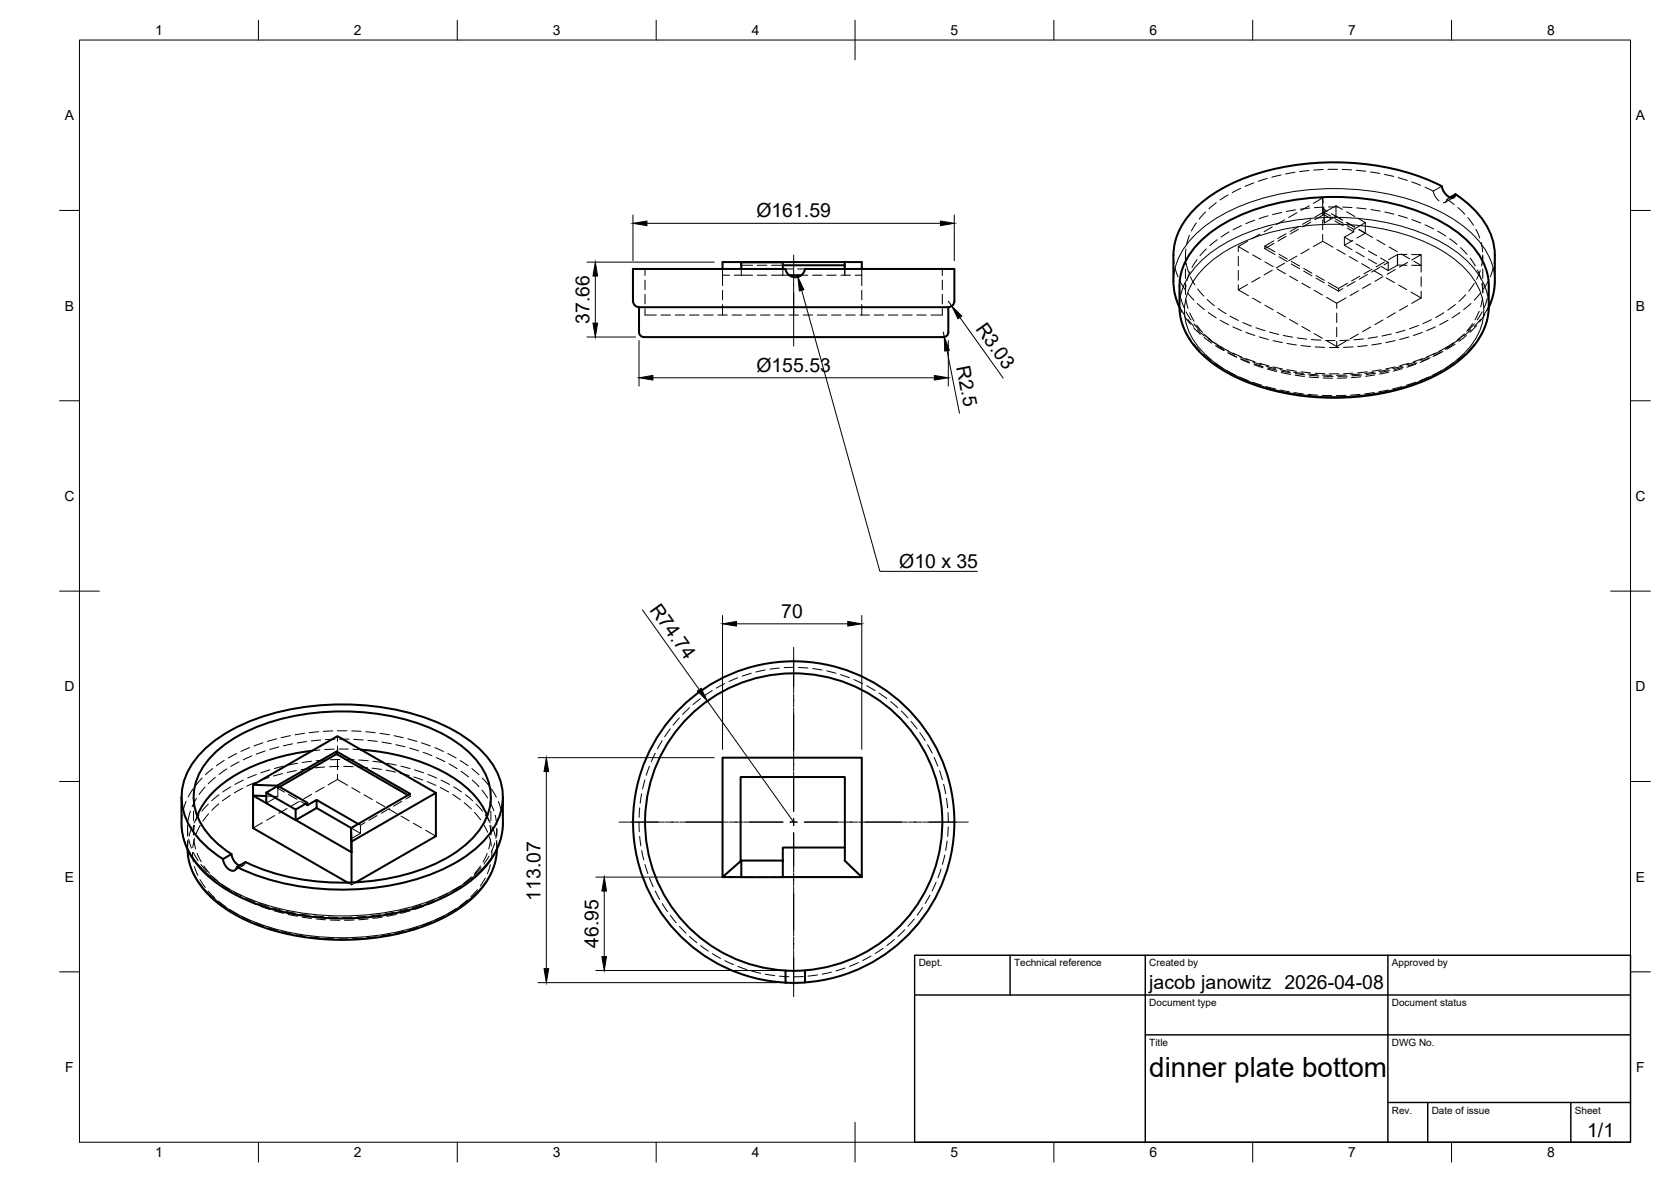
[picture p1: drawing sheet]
<svg xmlns="http://www.w3.org/2000/svg" width="420mm" height="297mm" viewBox="0 0 420 297" stroke-linecap="round" stroke-linejoin="round" font-family="sans-serif">
<!-- layer: Visible -->
<g fill="none" stroke="#000" stroke-width=".51">
<path d="M366 48.8l-.2 .6-.4 .3-1.1-.2-1.3-1.3-.5-1.3a60.2 60.2 0 0 0-32.7-5.9 52.9 52.9 0 0 0-26.1 8.7 19.1 19.1 0 0 0-8.6 12.9v8.9l.4 2.9 1.1 2.8M366 48.8l-1.4 .8M366 48.8a20.5 20.5 0 0 1 9.6 12.9l.3 2.4-.1 7.4-.4 2.9-1.1 2.8M160.7 77.2v6.3a1.49 1.49 0 0 0 1.9 1.2h74.6M160.7 77.2h77.7M160.7 77.2a1.55 1.55 0 0 1-1.5-1.5v-8.1h38.3l.7 1.3 .6 .5 .9 .3 1-.1 .7-.4 .7-.7 .3-.9h37.6v8.1a1.51 1.51 0 0 1-1.5 1.5M181.7 67.6v-1.7h35v1.7M186.4 65.9h10.4v1.7M186.4 65.9v1.7M196.8 66.7h15.6M198.5 69.2h3M212.4 65.9v1.7"/>
<path d="M238.4 77.2v6.3M302.3 60.2a42.9 42.9 0 0 1 22.4-9.8 62.2 62.2 0 0 1 35.4 4.2 26.8 26.8 0 0 1 12.7 11.1 13.8 13.8 0 0 1 1.6 6.2l-.1 5.1a17.9 17.9 0 0 1-7.8 13.9l-3.5 2.3-4.6 2.4-3.6 1.4-5.5 1.5-4.5 .8-5.1 .5-5.2 .2-5.6-.4-5.1-.7-5.2-1.2-4.9-1.6-3.8-1.7-4.3-2.6-2.5-2-2.2-2.2-2.1-2.9a14.6 14.6 0 0 1-2.2-7.7 22 22 0 0 1 .8-9.8 18.3 18.3 0 0 1 4.9-7zM238.5 83.5a1.26 1.26 0 0 1-1.3 1.2M63.6 197.2v10.9l23.8 13.7M67 199.2v2.7M69.9 197.5l7.4 4.2v.7l2.3-1.4v2.1l-5.2 3M69.9 197.5l-2.9 1.7 7.3 4.2 3-1.7M78.5 188.7a45 45 0 0 0-23.6 9.1 18.7 18.7 0 0 0-5.3 7.2M84.6 189.5v-.7l-14.8 8.6 .1 .1M84.6 188.8l18.5 10.7-14.8 8.6 .1 3.4 21.2-12.3-24.7-14.2-21.3 12.2 6.3 .2M84.6 189.5l-14.3 8.2M84.6 189.5l18 10.3"/>
<path d="M90.8 188.4a48.7 48.7 0 0 1 24.4 7.9 20.5 20.5 0 0 1 7.3 8.7M109.6 199.2v10.9l-20.1 11.6M181.7 190.4h35v30l-4.3-4.1v-21h-26.2v21h.2l-4.7 4.1zM45.6 200.3v6.6a18.4 18.4 0 0 0 7.7 14.1l3.8 2.7 4 2.1 4.9 1.9 4.4 1.3 4.6 .9 5.7 .7 3.9 .2 5.8-.1 5.3-.6 4.2-.7 4.5-1.2 4.2-1.4 3.9-1.8 4.5-2.6 2.7-2.2 2.7-2.7a16.8 16.8 0 0 0 4-10.6v-6.6M47.2 213.5a18.1 18.1 0 0 0 8 13.8l3.7 2.4 4.3 2.2 4.8 1.7 4.3 1.1 4 .8 5.5 .6 5.2 .1 4.7-.2 5.9-.8 4.4-1 4.1-1.3 4.6-1.9 3.8-2.1 2.7-1.9 2.9-2.6 2-2.5a15.1 15.1 0 0 0 2.8-8.4M56.1 215.9a21 21 0 0 1-10.2-13.3 15.6 15.6 0 0 1 5.1-13.9 43.2 43.2 0 0 1 22.7-10.6 64.6 64.6 0 0 1 38.6 4.5 27.1 27.1 0 0 1 12.4 10.8 14.6 14.6 0 0 1-2.4 17.2 38.6 38.6 0 0 1-19.3 10.8 66.2 66.2 0 0 1-41.3-2.5l-2.1-1M58.2 214.7l.7 1.7 .6 .7 .7 .4M58.2 214.7l-2.2 1.2 .3 1 .7 1.1 1 .7h1l.6-.8M58.2 214.6a19.6 19.6 0 0 1-9.2-11.3 14.1 14.1 0 0 1 4.4-13.5 40.1 40.1 0 0 1 22-10.1 60 60 0 0 1 34.9 4.2 24.7 24.7 0 0 1 11.7 10.5 13.4 13.4 0 0 1-2.2 15.1 35.6 35.6 0 0 1-18.5 10.4 60.5 60.5 0 0 1-39.6-3.3l-2.1 1.3M67 201.9l7.4 4.2M67 200.1l-3.4-.2 3.4 1.9M74.3 203.4v2.7"/>
<path d="M79.6 203.1l8.7 5 .1 6.1-14-8.1M79.6 201l10.5 6.1M88.4 211.5v10.3M186.4 216.3h10.4v4.1h-10.4zM212.4 213h-15.6v3.3M181.7 220.4h4.7M196.8 220.4h19.9M197.5 243.9h4.9v3h-4.9zM202.4 246.9a40.4 40.4 0 0 0 31.5-61.6 40.4 40.4 0 0 0-69.1 .7 40.4 40.4 0 0 0 32.7 60.9M202.4 243.8a37.4 37.4 0 0 0 28.9-57 37.4 37.4 0 0 0-63.9 .7 37.4 37.4 0 0 0 30.1 56.4"/>
</g>
<!-- layer: Hidden -->
<g fill="none" stroke="#000" stroke-width=".25">
<path d="M299.1 59.1l-.7 2.3M300.8 56l-1.2 2M303.1 53.3l-1.6 1.8M305.8 51l-1.8 1.5M308.8 49l-2 1.3M309 58.3l-2 1.3M312 47.3l-2.2 1.1M312.2 56.7l-2.2 1M315.3 46l-2.3 .8M315.4 55.3l-2.2 .9M316.8 58.8l-2.1 1.2M318.6 44.8l-2.2 .8"/>
<path d="M318.8 54.2l-2.2 .8M319.9 57l-2.1 1.2M322.1 44l-2.3 .5M322.3 53.4l-2.3 .5M323 55.3l-2.1 1.1M323.4 59.4l-2.1 1.2M323.4 58.7l-2.1 1.2M325.6 43.3l-2.3 .4M325.8 52.7l-2.4 .4M326.1 53.5l-2.1 1.2M326.5 57.6l-2.1 1.2M326.5 57l-2.1 1.2"/>
<path d="M329.2 42.8l-2.4 .3M329.2 51.7l-2.1 1.2M329.3 52.3l-2.3 .3M329.6 55.8l-2.1 1.2M329.6 55.2l-2.1 1.2M332.6 49.7v4.5M332.6 55.3v2.4M332.6 58.9v1.7M332.7 42.6l-2.4 .1M332.7 51l-.1-1.3-2.4 1.4M332.8 52.1l-2.3 .1M332.8 54.8l.2 1.2"/>
<path d="M332.8 52.1l.2 1.2M332.9 53.9l-2.3 1.3M332.9 53.3l-2.3 1.3M333 53.4l-.1-.1 .1 .7M333 54v2l2.9-1.6M333 53.4v.6M333 53.4l1.6 .9M333 54l1.6 .9M333.7 53.1l-1.1-.7 .1 1.2M334 52h2.4M334.8 53.7l1.1 .7M335.6 54.9l2.1 1.2"/>
<path d="M335.6 55.5l2.1 1.2M335.9 54.4l1.6 .9M335.9 54.3l1.6 1M335.9 54.3v.1M335.9 51.7v2.6M336.3 42.6h-2.4M337.5 42.6l2.4 .1M337.5 52.6l-1.6-.9-2.9 1.7M337.6 52l2.4 .2M338 59.6l1.9 1.1M338.6 55.9l2.1 1.2M338.6 53.2l2.1 1.2"/>
<path d="M338.7 57.3l1.7 1v-.7M338.7 56.7l1.7 .9M340.4 58.3l-2.4 1.3v2l1.9 1.1M341 42.8l2.4 .2M341.1 52.2l2.4 .3M341.7 55l1.6 1-2.9 1.6M343.3 58.6l-2.1 1.2M343.3 58.6l1.8 1.1M343.3 58.6l-1.6-.9 1.6 .9M343.3 58.6h.1M343.3 56v2.6M344.6 43.2l2.3 .4"/>
<path d="M344.7 52.7l2.3 .4M348.1 43.8l2.3 .6M348.2 53.3l2.3 .5M351.6 44.6l2.3 .7M351.6 54.1l2.3 .7M355 45.7l2.2 .9M355 55.2l2.2 .8M358.3 47l2.1 1M358.3 56.5l2.1 1M360.4 48l.6 1.6 .8 .9M361.5 58.1l2 1.2M362.5 46.8l-2.1 1.2"/>
<path d="M363.8 50.1l-.4 .7-.5 .2M363.8 50.1l1.9 1.3M364.5 60l1.9 1.4M364.6 49.6l-.8 .5M365.5 49.6l-2.1 1.2M366.6 52.2l1.7 1.6M369.1 54.7l1.4 1.9M371.1 57.6l1 2.2M162.2 77.6v1.6h2.8M162.2 67.6v1.6M162.2 70.4v2.4M162.2 74v2.4"/>
<path d="M166.2 79.2h2.4M169.8 79.2h2.4M173.4 79.2h2.3M176.9 79.2h2.4M180.5 79.2h2.4M181.7 69.2h1.7M181.7 67.6v4.2M181.7 73v2.4M181.7 76.5v2.7M184.1 79.2h2.4M184.6 69.2h4.6M186.2 65.9v.8h3"/>
<path d="M186.4 67.6v1.6M187.6 79.2h2.4M190.4 66.7h2.4M190.4 69.2h2.4M191.2 79.2h2.4M194 66.7h2.8M194 69.2h4.5M194.8 79.2h2.4M196.8 67.6v1.6M197.5 67.6h1.9M198.4 79.2h2.3M200.6 67.6h1.8"/>
<path d="M201.5 69.2h1.6M202 79.2h2.3M204.3 69.2h2.4M205.5 79.2h2.4M207.9 69.2h2.4M209.1 79.2h2.4M211.5 69.2h2.3M212.4 66.7h.1M212.4 65.9v3.3M212.7 79.2h2.3M215 69.2h1.7M216.2 79.2h2.4"/>
<path d="M216.7 67.6v4.2M216.7 73v2.4M216.7 76.5v2.7M219.8 79.2h2.4M223.4 79.2h2.4M226.9 79.2h2.4M230.5 79.2h2.4M236.9 77.6v1.6h-2.8M236.9 67.6v1.6M236.9 70.4v2.4M236.9 74v2.4M295 64.1l.2 2.1"/>
<path d="M295.4 67.3l.8 2.3M296.6 71.9l.1 2M296.6 77.2l.7 1.4M296.7 70.6l1.2 2.1M296.9 75l.8 2.3M297.9 79.6l1.4 1.9M298.1 64.1v2.3M298.1 67.6v2.4M298.1 71.2v2.3M298.2 62.6l-.1 2.3M298.2 75.2l.5 2.3M298.2 71.7l-.1 2.3"/>
<path d="M298.2 78.4l1.3 2M298.3 66.1l.6 2.3M298.6 73.6l1.6 1.8M299.1 78.6l1.1 2.1M299.2 68.3l-.8 2.2M299.3 69.5l1.2 2.1M301 65.2l-1.3 2M301.1 76.3l1.8 1.5M301.1 72.6l1.6 1.8M303.3 62.5l-1.6 1.8M303.5 75.3l1.8 1.5M303.8 78.5l2 1.4"/>
<path d="M306 60.2l-1.8 1.5M306.3 77.5l2 1.3M309.3 79.4l2.1 1.1M311.4 72.8l2.5 1.5M311.4 62v1.2M311.4 64.4v2.4M311.4 68v2.4M311.4 71.6v1.2M313.7 60.6l-2.3 1.4 2.5 1.4M313.7 71.5l-2.3 1.3M315 74.9l2 1.2M315 64l2 1.2"/>
<path d="M316.8 69.7l-2.1 1.2M318 61.8v.7M318 62.5l2.6 1.5M318.1 76.7l2 1.2M318.1 65.8l2 1.2M319.9 67.9l-2.1 1.2M320.3 60.5l-2.3 1.3 2.6 1.5M320.3 61.2l-2.3 1.3M321.2 78.5l2 1.2M321.2 67.6l2 1.2M321.6 63.9l2.1 1.2M321.6 64.5l2.1 1.3"/>
<path d="M323 66.1l-2.1 1.2M324.3 69.4l2 1.2M324.7 65.7l2.1 1.2M324.7 66.3l2.1 1.2M326.1 64.4l-2.1 1.1M327.3 71.2l2.1 1.2M327.8 67.5l2.1 1.2M327.8 68.1l2.1 1.2M329.2 62.6l-2.1 1.2M330.4 72.9l2.1 1.2M330.9 69.2l2.1 1.2M330.9 69.9l2.1 1.2"/>
<path d="M332.6 60.6l2.6 1.5M332.6 60.6l-2.4 1.4M333.5 74.7l2.6 1.5 2.4-1.3M334 71l2.5 1.5 2.3-1.3M334 71.7l2.5 1.5M336.1 76.2v1.3M336.1 78.7v2.4M336.2 62.7l2 1.2M336.5 72.5v.7M337.7 72.5l-1.2 .7M339.3 64.5l2 1.2M340.1 60.4l-2.1 1.2"/>
<path d="M340.7 70.7l-2 1.2M341 63.3l2 1.2M341 61.3l2 1.2M341.6 73.1l-2.1 1.2M341.9 69.4l-2 1.2M342.4 66.3l2 1.1M343.9 69l-2.1 1.2M344.1 65.1l2 1.2M344.1 63.1l2 1.1M344.7 71.3l-2.1 1.2M345 67.6l-2.1 1.2M345.5 68l2 1.2"/>
<path d="M346.2 60.3l2 1.2M346.9 67.2l-2 1.2M347.2 64.9l1.9 1M347.7 69.5l-2 1.2M348.1 65.9l-2.1 1.1M348.6 69.8l2 1.2M349.1 65.9v2.1l-1.9-1.1M349.1 65.9l-1.1 .7M349.3 62.1l2 1.2M350.8 78.6l-2 1.2M350.8 67.7l-2 1.2M351.7 71.6l2 1.2"/>
<path d="M352.4 63.8l2 1.2M353.8 64l-2.4-.1-2.3 1.4M353.8 66.7l-2.4-.1v-2.7v2.7l-2.3 1.4M353.9 76.8l-2 1.2M353.9 65.9l-2 1.2M354.8 73.4l2.5 1.5M354.9 64h2.4l-2.3 1.3M355.5 65.6l1.8 1.1h-2.4M357.3 74.9l-2.3 1.3M357.3 64v4.4M357.3 69.6v2.4M357.3 73.2v1.7"/>
<path d="M363 78.6l-2 1.2M366 76.5l-2 1.4M367.1 78.5l-2 1.4M367.3 62.2l1.6 1.7M368.5 74.1l-1.7 1.6M369.7 64.8l1.3 2M369.8 76.3l-1.8 1.5M370.7 71.2l-1.4 2M371.5 67.9l.8 2.2M371.9 78.2l-1 2.2M372.2 68l-.9 2.2M372.3 73.6l-1.6 1.8"/>
<path d="M372.4 60.9l.4 2.4M372.6 71.2l.2 2.4M372.7 78.4l-1.3 2M372.8 74.8l-.5 2.3M372.8 64.5l-.3 2.4M372.8 64.1v2.3M372.8 67.6v2.4M372.8 71.2v2.3M373.4 79l-1.4 1.9M374 75l-.8 2.3M374.2 70.7l-1.2 2M374.3 71.9l-.1 2"/>
<path d="M374.3 77.2l-.3 .7M375.5 67.3l-.8 2.3M375.9 64.1l-.2 2.1M300.1 82.3l1.7 1.7M300.2 81.4l1.6 1.7M300.9 81.7l1.5 1.9M302.6 83.9l1.9 1.6M302.7 84.8l2 1.4M303.2 84.4l1.8 1.6M305.4 86.2l2 1.2M305.6 86.9l2.1 1.2M305.9 86.7l2 1.3"/>
<path d="M306.8 80.5l2.1 1.1M308.5 88l2.1 1.1M308.7 88.7l2.2 1M308.9 88.7l2.1 1.1M310 82.1l2.2 1M311.7 89.6l2.2 .9M312 90.2l2.2 .8M312 90.3l2.2 .9M312.5 81.1l2.2 .9M313.3 83.5l2.2 .8M315 91l2.2 .7M315.3 91.4l2.3 .7"/>
<path d="M315.3 91.7l2.3 .7M315.8 82.4l2.3 .7M316.7 84.7l2.2 .6M318.4 92l2.3 .6M318.7 92.8l2.3 .6M318.7 92.5l2.3 .5M319.2 83.4l2.3 .6M320.1 85.6l2.3 .5M321.8 92.9l2.4 .5M322.1 93.6l2.4 .5M322.2 93.3l2.3 .4M322.7 84.3l2.3 .4"/>
<path d="M323.6 86.3l2.3 .4M324.3 80.3l2 1.2M325.4 93.5l2.3 .4M325.6 94.3l2.4 .3M325.7 93.9l2.4 .3M326.2 84.9l2.3 .3M327.1 86.8l2.4 .3M327.3 82l2.1 1.2M328.9 94l2.4 .2M329.2 94.7l2.3 .2M329.3 94.3l2.3 .2M329.7 85.3l2.4 .2"/>
<path d="M330.4 83.8l2.1 1.2M330.7 87.2l2.4 .1M332.5 94.2l2.4 .1M332.7 95h2.4M332.8 94.5l2.4 .1M333.3 85.6h2.4M333.5 85.6l2.6 1.5M334.3 87.3h2.3M336.1 82.3v2.3M336.1 85.8v1.3M338.4 94.2l-2.4 .1M338.5 85.7l-2.4 1.4"/>
<path d="M338.6 95h-2.3M338.8 94.5l-2.4 .1M339.3 85.5l-2.4 .1M340.2 87.2l-2.4 .1M341.6 84l-2.1 1.1M342 94l-2.4 .2M342.2 94.7l-2.4 .2M342.3 94.2l-2.3 .2M342.8 85.2l-2.4 .2M343.8 86.8l-2.4 .3M344.7 82.2l-2.1 1.2M345.5 93.5l-2.3 .4"/>
<path d="M345.7 94.2l-2.4 .4M345.9 93.8l-2.4 .3M346.4 84.7l-2.4 .3M347.3 86.3l-2.4 .4M347.7 80.4l-2 1.2M349 92.9l-2.3 .5M349.2 93.5l-2.3 .5M349.4 93.1l-2.3 .5M349.8 83.9l-2.3 .5M350.8 85.6l-2.3 .5M352.5 92l-2.3 .6M352.6 92.7l-2.3 .6"/>
<path d="M352.9 92.3l-2.3 .6M353.3 83l-2.3 .6M354.2 84.7l-2.3 .6M355.9 91l-2.2 .7M356 91.5l-2.2 .8M356.3 91.2l-2.3 .7M356.7 81.8l-2.3 .8M357.6 83.5l-2.2 .8M359.2 89.6l-2.2 .9M359.3 90.1l-2.2 1M359.6 89.9l-2.2 .9M359.9 80.3l-2.1 1"/>
<path d="M360.9 82.1l-2.2 1M362.4 88.4l-2.1 1.2M362.4 88l-2.1 1.1M362.8 88.3l-2.1 1.1M364.1 80.5l-2.1 1.1M365.3 86.5l-1.9 1.3M365.5 86.2l-2 1.2M365.9 86.5l-2 1.2M368 84.1l-1.7 1.6M368.3 83.9l-1.9 1.6M368.7 84.3l-1.9 1.5M370.2 81.4l-1.4 1.8"/>
<path d="M370.7 81.4l-1.6 1.7M371.3 81.8l-1.7 1.7M173.4 177.9l-1.8 1.6M176.1 175.6l-1.9 1.5M179.1 173.5l-2 1.4M182.2 171.8l-2.1 1.1M185.5 170.3l-2.2 1M188.9 169.2l-2.3 .7M192.4 168.4l-2.3 .5M196 167.9l-2.4 .3M199.6 167.7l-2.4 .1M200.7 167.7l2.4 .2"/>
<path d="M204.3 168l2.4 .4M207.9 168.6l2.3 .6M211.3 169.5l2.3 .8M214.7 170.8l2.2 1M218 172.3l2 1.2M221 174.2l2 1.4M223.9 176.3l1.9 1.5M226.6 178.7l1.7 1.7M51.6 197.8l-1.5 1.9M54.1 195.3l-1.7 1.6M57 193.2l-1.9 1.4M60.1 191.5l-2.1 1.1"/>
<path d="M63.3 190l-2.1 .9M66.7 188.7l-2.3 .8M69.8 197.4v.6M69.8 198l.1 .1M69.9 198.1v2.1l-2.9 1.6M69.9 197.5v.6M69.9 198.1l1.6 1M70.1 187.7l-2.3 .7M70.3 197.7l-.5 .3M72.5 199.7l2.1 1.1M73.6 186.9l-2.4 .5M77.1 186.4l-2.4 .3"/>
<path d="M78.4 199.6l-2.1 1.2M80.4 188.5l-1.9 .2M80.6 186l-2.3 .2M81.5 197.8l-2.1 1.2M84 188.3l-2.4 .1M84.2 185.8l-2.4 .1M84.9 195.9l-2.4 1.3M84.9 195.9l2.5 1.5M84.9 185v1.3M84.9 187.5v2.4M84.9 191v2.4M84.9 194.6v1.3"/>
<path d="M85.2 188.2h2.4M85.4 185.7l2.4 .1M88.5 198l2 1.1M88.8 188.3l1.9 .1M88.9 185.8l2.4 .2M91.5 199.7l2.1 1.2M92.5 186.1l2.3 .2M96 186.5l2.4 .4M99.5 187.1l2.4 .6M102.6 199.8l.5 .4M103 188l2.3 .7M103.1 199.5v.7"/>
<path d="M106.4 189.1l2.2 .8M109.7 190.4l2.2 1M112.9 191.9l2.1 1.3M115.9 193.8l1.9 1.4M118.7 196l1.7 1.7M121.2 198.6l1.4 1.9M161.3 199.5l-.3 2.3M162.2 196l-.6 2.3M163.3 192.6l-.8 2.2M164.8 189.3l-1.1 2.1M166.5 186.1l-1.2 2.1M168.5 183.2l-1.4 1.9"/>
<path d="M170.8 180.4l-1.6 1.8M229.1 181.3l1.5 1.9M231.3 184.1l1.3 2M233.2 187.1l1.2 2.2M234.9 190.3l.9 2.2M236.2 193.7l.8 2.2M237.3 197.1l.5 2.3M47.2 208.1v2M47.2 211.3v2.2M47.2 207.3v2.4M47.4 210.9l.7 2.2M47.9 203.8l-.6 2.3"/>
<path d="M48.6 214.2l1.2 2.1M48.7 200.3v2.3M48.7 203.8v2.4M48.7 207.4v2.3M48.7 211l.5 2.3M48.9 207.4l-.2 2.4M49.4 200.6l-1.1 2.1M49.6 214.4l1 2.2M49.6 205l-.4 1.3M50.5 217.2l1.6 1.8M51.2 217.6l1.5 1.9M52.9 219.9l1.8 1.5"/>
<path d="M61.2 217.5l-2.2 1.2M61.7 216.6l-.5 .9h-1M66 206.7l-2.4 1.4M67 201.8h.1M67 201.8l1.6 1M67 200.1l2.9 .1M69.1 205l-2.1 1.1M69.6 203.4l2.1 1.2M72.2 203.2l-2.1 1.2M72.7 205.2l1.7 .9M75.3 201.4l-2.1 1.2M75.6 201.4l1.7 1"/>
<path d="M88.3 208.1v2.7M90.1 207.1l.5 .3M90.6 207.4v2l-2.3-1.3M90.6 209.4l-2.3 1.3M91.7 206.7l-1.1 .7M94.6 201.5l2.1 1.2M94.8 205l-2 1.1M97.7 203.3l2.1 1.2M97.9 203.2l-2 1.2M100.8 205.1l2.1 1.2M101 201.4l-2 1.2M103.1 200.2l-1.1 .6"/>
<path d="M103.9 206.9l2.1 1.2M107 208.6l2.6 1.5M120.8 217.6l-1.4 1.9M120.9 218l-1.6 1.8M122.5 214.5l-1 2.1M122.5 205l.4 1.3M123 215.1l-1.3 2M123.2 207.4l.2 2.4M123.2 201.5l1 2.2M123.4 211l-.5 2.3M123.4 200.3v2.3M123.4 203.8v2.4"/>
<path d="M123.4 207.4v2.3M124.4 211.9l-.9 2.2M124.5 204.8l.4 2.4M124.9 208.4l-.2 2.3M124.9 208.1v2M124.9 211.3v2.2M160.7 206.6v2.4M160.8 203l-.1 2.4M160.8 210.2l.3 2.4M161.4 213.7l.5 2.4M162.2 217.2l.7 2.3M236.6 218.4l-.8 2.2"/>
<path d="M237.6 214.9l-.6 2.3M238 200.6l.3 2.4M238.1 211.4l-.3 2.3M238.4 204.2v2.4M238.4 207.8l-.1 2.4M53.5 220.4l1.8 1.6M55.7 222.1l2 1.3M56.2 222.7l1.9 1.4M58.7 224.1l2.1 1.1M59.2 224.7l2.1 1.2M61.8 225.7l2.2 .9M62.3 226.4l2.2 .9"/>
<path d="M65.1 227l2.3 .8M65.6 227.8l2.3 .8M68.5 228.1l2.3 .7M69 228.9l2.3 .6M72 229l2.3 .5M72.5 229.8l2.3 .5M75.5 229.7l2.3 .3M76 230.5l2.3 .3M79 230.2l2.4 .2M79.5 230.9l2.4 .2M82.5 230.4l2.4 .1M83.1 231.2l2.3 .1"/>
<path d="M87.4 221.8l1 .6M88.4 221.8v.6M88.5 230.5h-2.4M89 231.2l-2.4 .1M89.5 221.7l-1.1 .7M92.1 230.3l-2.4 .1M92.6 230.9l-2.4 .2M95.6 229.9l-2.4 .3M96.1 230.5l-2.3 .3M99.1 229.2l-2.3 .5M99.6 229.8l-2.3 .5M102.6 228.4l-2.3 .6"/>
<path d="M103.1 228.9l-2.3 .6M106 227.4l-2.3 .7M106.5 227.8l-2.3 .8M109.3 226.1l-2.2 .9M109.7 226.4l-2.1 .9M112.5 224.5l-2.1 1.1M112.9 224.7l-2.1 1.2M115.5 222.7l-2 1.3M115.9 222.7l-2 1.4M118.4 220.6l-1.9 1.4M118.6 220.4l-1.8 1.6M163.3 220.6l.9 2.2"/>
<path d="M164.8 223.9l1.1 2.1M166.5 227.1l1.3 2M168.6 230l1.4 1.9M170.8 232.8l1.7 1.7M173.4 235.3l1.8 1.6M176.1 237.6l2 1.4M179.1 239.7l2.1 1.2M186.4 220.4h2.8M190.4 220.4h2.4M194 220.4h2.8M222 238.3l-2 1.3M224.9 236.1l-1.9 1.5"/>
<path d="M227.5 233.6l-1.7 1.7M229.9 231l-1.6 1.8M232 228.1l-1.4 1.9M233.8 225l-1.2 2M235.4 221.7l-1 2.2M182.2 241.4l2.2 1M185.5 242.9l2.3 .8M188.9 244l2.4 .6M192.4 244.8l2.4 .4M196 245.3l2.4 .2M202 245.4l-2.4 .1M205.5 245l-2.3 .3"/>
<path d="M209.1 244.3l-2.4 .5M212.5 243.3l-2.3 .7M215.8 241.9l-2.2 1M219 240.2l-2.1 1.2"/>
</g>
<!-- layer: Hidden Narrow -->
<g fill="none" stroke="#000" stroke-width=".25">
<path d="M295 70.7l.2 2.1M295.4 73.9l.8 2.3M296.6 77l.1 2M296.7 77.3l1.2 2M374.2 77.2l-1.2 2.1M374.3 77l-.1 2M375.5 73.9l-.8 2.3M375.9 70.7l-.2 2.1M296.9 80.2l.8 2.2M298.2 83.5l1.3 2M298.6 80.2l1.6 1.8M300.2 86.5l1.6 1.7"/>
<path d="M301.1 82.9l1.8 1.5M302.6 89.1l1.9 1.5M303.8 85.1l2 1.4M305.4 91.3l2 1.2M306.8 87.1l2.1 1.1M308.5 93.2l2.1 1M310 88.7l2.2 1M311.7 94.7l2.2 1M313.3 90.1l2.2 .8M315 96.1l2.2 .7M316.7 91.3l2.3 .6M318.4 97.1l2.3 .6"/>
<path d="M320.1 92.2l2.3 .5M321.9 98l2.3 .5M323.6 92.9l2.4 .4M325.4 98.6l2.3 .4M327.1 93.5l2.4 .2M328.9 99.1l2.4 .2M330.7 93.8l2.4 .1M332.5 99.4h2.4M334.3 93.9h2.3M338.4 99.3l-2.4 .1M340.2 93.8l-2.4 .1M342 99.1l-2.4 .2"/>
<path d="M343.8 93.4l-2.4 .3M345.5 98.6l-2.3 .4M347.3 92.9l-2.3 .4M349.1 98l-2.4 .5M350.8 92.2l-2.3 .5M352.5 97.1l-2.3 .6M354.2 91.3l-2.2 .6M355.9 96.1l-2.2 .7M357.6 90.1l-2.2 .8M359.2 94.7l-2.2 1M360.9 88.7l-2.2 1M362.4 93.1l-2.1 1.1"/>
<path d="M364.1 87.1l-2.1 1.1M365.5 91.3l-2 1.2M367.1 85.1l-2 1.4M368.3 89l-1.9 1.6M369.8 82.9l-1.8 1.5M370.7 86.5l-1.6 1.7M372.3 80.2l-1.6 1.8M372.7 83.5l-1.3 2M374 80.1l-.8 2.3M48.5 198.3l-1.2 2M50.8 195.5l-1.6 1.8M53.5 193.2l-1.9 1.5"/>
<path d="M55.1 199.7l-1.9 1.5M56.4 191.1l-2 1.3M57.9 199.9l-2 1.4M58 197.7l-2 1.3M59.5 189.4l-2.1 1.1M61 198.1l-2.1 1.1M61.2 196l-2.1 1.1M62.8 187.9l-2.2 .9M64.2 196.6l-2.1 1M64.5 194.6l-2.2 .9M66.1 186.7l-2.2 .8M67.6 195.4l-2.2 .8"/>
<path d="M67.8 193.5l-2.2 .7M69.6 185.7l-2.4 .6M71.1 194.4l-2.4 .6M71.3 192.5l-2.3 .6M73 184.9l-2.3 .5M74.5 193.6l-2.3 .5M74.8 191.8l-2.3 .5M76.6 184.3l-2.4 .4M78.1 193.1l-2.4 .3M78.3 191.3l-2.3 .3M80.1 183.9l-2.4 .2M81.6 192.8l-2.3 .2"/>
<path d="M81.9 191l-2.4 .2M83.7 183.7l-2.4 .1M84.9 183.6h2.3M85.2 192.6l-2.4 .1M85.4 190.9h-2.3M86.4 192.6l2.4 .1M86.6 190.9h2.4M88.4 183.7l2.4 .1M90 192.7l2.4 .2M90.2 191l2.4 .2M92 183.9l2.4 .2M93.6 193l2.3 .4"/>
<path d="M93.8 191.3l2.3 .3M95.5 184.3l2.4 .4M97.1 193.6l2.3 .4M97.3 191.8l2.4 .5M99.1 184.9l2.3 .5M100.6 194.3l2.3 .6M100.8 192.5l2.3 .6M102.6 185.7l2.2 .6M104.1 195.2l2.2 .8M104.2 193.5l2.3 .7M106 186.7l2.2 .8M107.4 196.4l2.2 1"/>
<path d="M107.6 194.6l2.2 .9M109.3 187.9l2.2 1M110.7 197.9l2.1 1.1M110.9 196l2.1 1.1M112.6 189.4l2.1 1.1M113.8 199.7l2 1.3M114.1 197.7l2 1.3M115.7 191.1l2 1.3M117 199.7l1.9 1.5M118.6 193.2l1.8 1.5M121.3 195.5l1.6 1.8M123.6 198.3l1.2 2"/>
<path d="M45.8 204.8l-.2 2.1M46.8 201.4l-.8 2.3M47.3 211.3l-.1 2.2M48.3 207.9l-.8 2.2M48.4 214.2l.2 2.4M48.9 217.7l.8 2.3M48.9 210.7l-.4 2.3M50.1 204.8l-1.3 2M50.4 207.4l-1.1 2.2M52.4 202.1l-1.6 1.7M52.5 204.5l-1.5 1.9M55 202l-1.7 1.6"/>
<path d="M116.7 201.7l1.8 1.6M119.3 204.2l1.5 1.8M119.7 202.1l1.6 1.7M121.5 207l1.1 2.1M122 204.8l1.3 2M123 210.3l.5 2.3M123.3 217.3l-.8 2.3M123.7 213.8l-.2 2.3M123.8 207.9l.7 2.2M124.8 211.3l.1 2.2M125.3 201.4l.7 2.3M126.3 204.8l.1 2.1"/>
<path d="M50.3 221l1.3 2M52.3 224l1.7 1.7M54.9 226.4l1.9 1.5M57.8 228.6l2 1.2M60.9 230.4l2.1 1M64.1 231.9l2.2 .8M67.5 233.1l2.3 .7M70.9 234.1l2.3 .6M74.4 234.9l2.4 .4M77.9 235.4l2.4 .3M81.5 235.8l2.4 .1M87.5 235.9l-2.4 .1"/>
<path d="M91 235.8l-2.3 .1M94.6 235.4l-2.4 .3M98.1 234.8l-2.3 .4M101.6 234l-2.3 .6M105.1 233l-2.3 .7M108.4 231.7l-2.2 .9M111.6 230.2l-2.1 1M114.7 228.3l-2.1 1.3M117.5 226.2l-1.8 1.5M120 223.6l-1.6 1.7M122 220.6l-1.2 2.1"/>
</g>
<!-- layer: Visible Narrow -->
<path d="M295.1 70.7a16.8 16.8 0 0 1 5.9-12.2 44.6 44.6 0 0 1 23.3-10.2 64.6 64.6 0 0 1 36.7 4.4 27.9 27.9 0 0 1 13.3 11.5 14.3 14.3 0 0 1 1.6 6.5M296.6 77a16.2 16.2 0 0 1 5.7-11.7 42.9 42.9 0 0 1 22.4-9.8 62.2 62.2 0 0 1 35.4 4.2 26.8 26.8 0 0 1 12.7 11.1 13.8 13.8 0 0 1 1.6 6.2M303.4 66.6a43 43 0 0 1 23.3-9.7 59.5 59.5 0 0 1 33.4 4.7 24.3 24.3 0 0 1 11.8 10.9 13.8 13.8 0 0 1-3 15.5 38.2 38.2 0 0 1-19.9 10.3 60.5 60.5 0 0 1-38.2-3.9 24.3 24.3 0 0 1-11.8-10.9 13.8 13.8 0 0 1 3-15.5zM45.7 206.9a16.8 16.8 0 0 0 5.9 12.2 44.6 44.6 0 0 0 23.3 10.2 64.6 64.6 0 0 0 36.7-4.4 27.9 27.9 0 0 0 13.3-11.6 14.3 14.3 0 0 0 1.5-6.4M47.2 213.4a16.6 16.6 0 0 0 6.3 12.2 45.2 45.2 0 0 0 24.1 9.5 59.7 59.7 0 0 0 35.8-5.9 23.2 23.2 0 0 0 10.5-10.9l.9-3.2 .1-1.7" fill="none" stroke="#000" stroke-width=".25"/>
<!-- layer: BORDER -->
<g fill="none" stroke="#000" stroke-width=".25">
<path d="M20 10.1h390v276.9h-390zM65 5.1v5M115 5.1v5M165 5.1v5M215 5.1v10M265 5.1v5M315 5.1v5M365 5.1v5M15 52.9h5M410 52.9h5M15 100.7h5M410 100.7h5"/>
<path d="M15 148.6h10M405 148.6h10M15 196.4h5M410 196.4h5M15 244.2h5M410 244.2h5M65 287v5M115 287v5M165 287v5M215 282.1v9.9M265 287v5M315 287v5"/>
<path d="M365 287v5"/>
</g>
<!-- layer: TITLEBLOCK -->
<path d="M230 240.1h180v46.9h-180zM230 250h180M254 240.1v9.9M288 240.1v46.9M349 240.1v46.9M288 260.1h122M349 277.1h61M359 277.1v9.9M395 277.1v9.9" fill="none" stroke="#000" stroke-width=".36"/>
<!-- layer: Smart Centers -->
<g fill="none" stroke="#000" stroke-width=".25">
<path d="M199.6 64.1v22.9M199.6 162.7v11.4M199.6 174.4v3.3M199.6 177.9v12.3M199.6 190.4v3.3M199.6 194v9.9M155.7 206.6h11.4M167.3 206.6h3.3M170.9 206.6h12.2M183.4 206.6h3.3M187 206.6h9.9M198.6 206.6h1.8"/>
<path d="M199.6 205.7v1.8M199.6 209.3v9.9M199.6 219.4v3.3M202.2 206.6h9.9M212.4 206.6h3.3M216 206.6h12.2M228.5 206.6h3.3M232.1 206.6h11.4M199.6 223v12.2M199.6 235.5v3.3M199.6 239.1v11.4"/>
</g>
<!-- layer: FD_Dimensions -->
<g fill="none" stroke="#000" stroke-width=".25">
<path d="M159.2 54v11.5M162.7 56.1h73.8M239.9 54v11.5M147.6 65.9h32M149.7 69.4v11.8M238.4 75.7l.9 1.2M241.3 79.8l10.9 15.2M147.6 84.7h12.2M160.7 85.6v11.4M164.2 94.9h70.7M237.2 83.4l.2 1.3M238.1 88.1l3.2 15.8"/>
<path d="M238.4 85.6v11.4M161.5 153.3l14.3 20M181.7 154.7v33.6M185.2 156.8h28M216.7 154.7v33.6M177.9 176.2l21.7 30.4M135.3 190.4h44.3M137.4 193.9v49.5M149.8 220.4h34.5M151.9 223.9v16.5M135.3 246.9h60.1M149.8 243.9h45.6"/>
</g>
<g fill="#000" stroke="#000" stroke-width=".25">
<path d="M159.2 56.1l3.5-.6v1.2zM236.5 55.5l3.4 .6-3.4 .6zM149.7 65.9l.6 3.5h-1.2zM239.3 76.9l2.5 2.5-.9 .7zM149.1 81.2h1.2l-.6 3.5zM160.7 94.9l3.5-.6v1.2zM234.9 94.3l3.5 .6-3.5 .6zM237.4 84.7l1.3 3.3-1.1 .2zM181.7 156.8l3.5-.6v1.1zM213.2 156.2l3.5 .6-3.5 .5zM175.3 173.7l1-.7 1.6 3.2zM137.4 190.4l.6 3.5h-1.2z"/>
<path d="M151.9 220.4l.6 3.5h-1.2zM136.8 243.4h1.2l-.6 3.5zM151.3 240.4h1.2l-.6 3.5z"/>
</g>
<!-- layer: Hole Notes -->
<path d="M200.6 69.6l1.5 3.2-1.1 .3z" fill="#000" stroke="#000" stroke-width=".25"/>
<path d="M201.6 72.9l19.6 70.7h24.5" fill="none" stroke="#000" stroke-width=".25"/>
<text font-size="7" x="289" y="270.6">dinner plate bottom</text>
<g font-size="4.9">
<text x="190.2" y="54.6">Ø161.59</text>
<text x="148.2" y="81.4" transform="rotate(-90 148.2 81.4)">37.66</text>
<text x="245.2" y="82.6" transform="rotate(54 245.2 82.6)">R3.03</text>
<text x="190.2" y="93.4">Ø155.53</text>
<text x="240.4" y="92.3" transform="rotate(79 240.4 92.3)">R2.5</text>
<text x="226.1" y="142.9">Ø10 x 35</text>
<text x="163.3" y="153.3" transform="rotate(55 163.3 153.3)">R74.74</text>
<text x="196.4" y="155.3">70</text>
<text x="135.9" y="226.3" transform="rotate(-90 135.9 226.3)">113.07</text>
<text x="150.5" y="238.2" transform="rotate(-90 150.5 238.2)">46.95</text>
<text x="289" y="248.5">jacob janowitz 2026-04-08</text>
<text x="399.1" y="285.7">1/1</text>
</g>
<g font-size="3.5">
<text x="39" y="8.8">1</text>
<text x="89" y="8.8">2</text>
<text x="139" y="8.8">3</text>
<text x="189" y="8.8">4</text>
<text x="239" y="8.8">5</text>
<text x="289" y="8.8">6</text>
<text x="339" y="8.8">7</text>
<text x="389" y="8.8">8</text>
<text x="16.3" y="30.2">A</text>
<text x="411.3" y="30.2">A</text>
<text x="16.3" y="78">B</text>
<text x="411.3" y="78">B</text>
<text x="16.2" y="125.9">C</text>
<text x="411.2" y="125.9">C</text>
<text x="16.2" y="173.7">D</text>
<text x="411.2" y="173.7">D</text>
<text x="16.3" y="221.6">E</text>
<text x="411.3" y="221.6">E</text>
<text x="16.4" y="269.4">F</text>
<text x="411.4" y="269.4">F</text>
<text x="39" y="290.8">1</text>
<text x="89" y="290.8">2</text>
<text x="139" y="290.8">3</text>
<text x="189" y="290.8">4</text>
<text x="239" y="290.8">5</text>
<text x="289" y="290.8">6</text>
<text x="339" y="290.8">7</text>
<text x="389" y="290.8">8</text>
</g>
<g font-size="2.5">
<text x="231" y="242.9">Dept.</text>
<text x="255" y="242.9">Technical reference</text>
<text x="289" y="242.9">Created by</text>
<text x="350" y="242.9">Approved by</text>
<text x="289" y="252.8">Document type</text>
<text x="350" y="252.8">Document status</text>
<text x="289" y="262.9">Title</text>
<text x="350" y="262.9">DWG No.</text>
<text x="350" y="279.9">Rev.</text>
<text x="360" y="279.9">Date of issue</text>
<text x="396" y="279.9">Sheet</text>
</g>
</svg>
